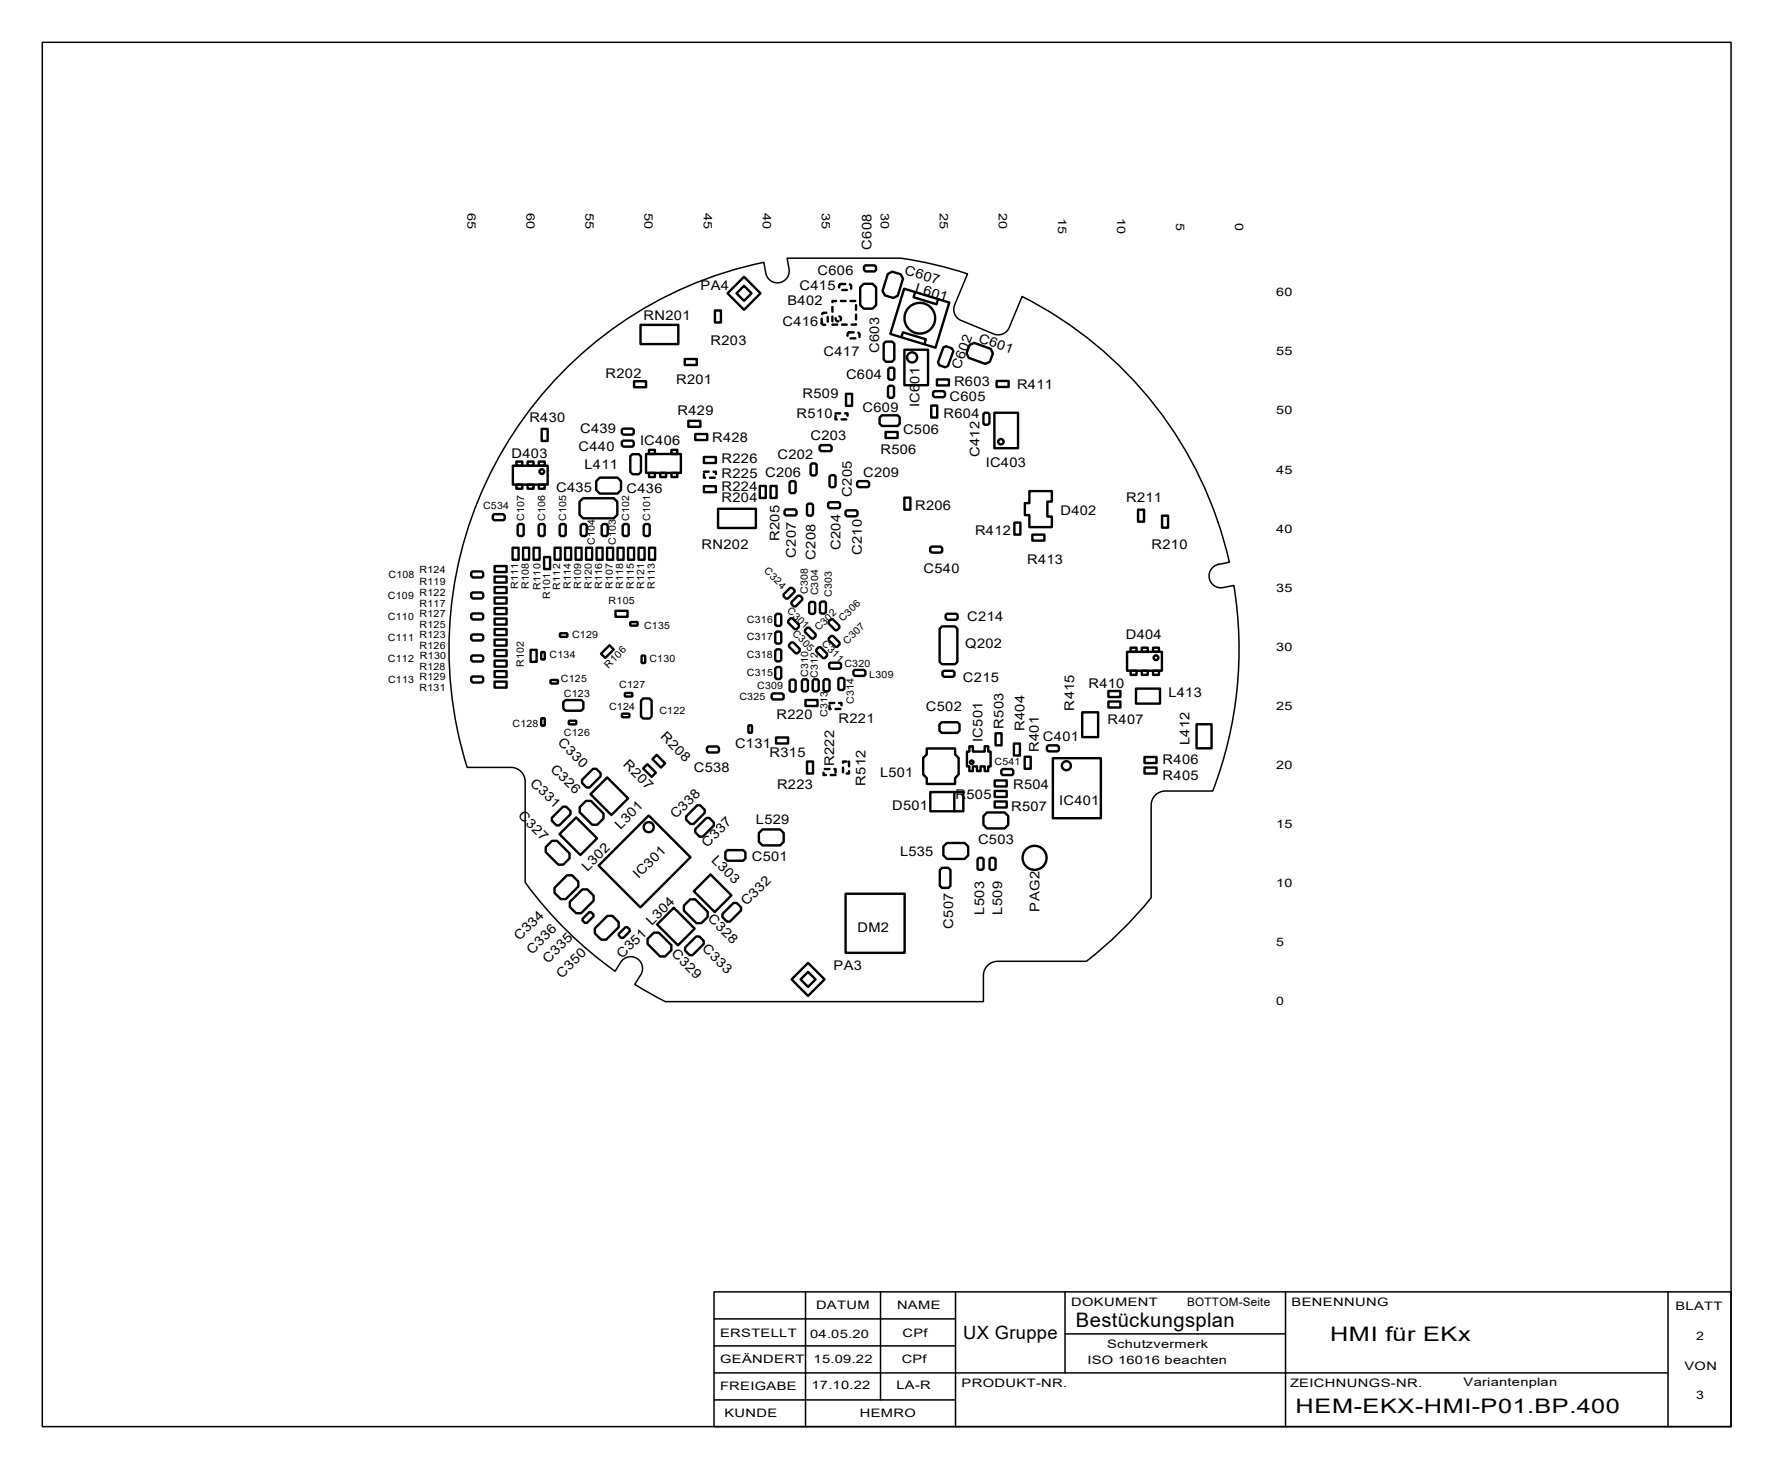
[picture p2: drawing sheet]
<svg xmlns="http://www.w3.org/2000/svg" width="150mm" height="124mm" viewBox="0 0 150 124" stroke-linecap="round" stroke-linejoin="round" font-family="sans-serif">
<g fill="none" stroke="#000" stroke-width=".13">
<path d="M3.6 3.6h143v117.1h-143zM48.5 30.6a33.3 33.3 0 0 1 16.2-8.4l.1 .9a1 1 0 0 0 1.2 .8 1 1 0 0 0 .8-1.1l-.2-.9h9.7a33.4 33.4 0 0 1 5.6 1.3l-1.1 2.6a1 1 0 0 0 .6 1.3l2.7 1.2a1 1 0 0 0 1.3-.6l1.1-2.6a33.4 33.4 0 0 1 17.6 22.5l-.9 .2a1 1 0 0 0-.8 1.1 1 1 0 0 0 1.2 .8l.9-.2a33.4 33.4 0 0 1-1.8 17.4h-4a1.2 1.2 0 0 0-1.2 1.2v7.9a33.4 33.4 0 0 1-5.5 5.4h-7.5a1.2 1.2 0 0 0-1.2 1.2v2.2h-27l-2.6-1.5 .6-.8a1 1 0 0 0-.4-1.4 1 1 0 0 0-1.3 .3l-.5 .8a33.4 33.4 0 0 1-7.6-7.5v-8.6a1.2 1.2 0 0 0-1.2-1.2h-3.7a33.4 33.4 0 0 1 8.9-34.3zM60.5 109.3h86.1v11.4h-86.1zM60.5 116.2h80.7M60.5 118.5h20.4M60.5 113.9h20.4M60.5 111.6h20.4M68.2 109.3v11.4M74.5 109.3v9.2M80.9 109.3v11.4M90.2 112.9h18.6M90.2 109.3v6.9"/>
<path d="M108.8 109.3v11.4M141.2 109.3v11.4"/>
</g>
<g fill="none" stroke="#000" stroke-width=".2">
<path d="M43.4 39.4h3v1.6h-3zM43.7 39.1h.5v.3h-.5zM44.7 39.1h.5v.3h-.5zM45.6 39.1h.5v.3h-.5zM45.9 36.3h.5v1h-.5zM52.6 36.4l.1-.1h.8l.2 .1v.3l-.2 .1h-.7l-.2-.1zM52.6 37.4l.1-.1h.8l.2 .1v.3l-.2 .1h-.7l-.2-.1zM53.5 38.4h.6l.2 .2v1.3l-.2 .2h-.5l-.2-.2v-1.3zM53.7 32.3h1v.5h-1zM54.2 27.5h3.2v1.6h-3.2zM54.7 38.4h2.9v1.6h-2.9zM54.9 38.1h.5v.3h-.5z"/>
<path d="M56.8 38.1h.5v.3h-.5zM58 30.4h1v.5h-1zM58.3 35.6h1v.5h-1zM58.9 36.7h1v.5h-1zM59.6 38.7h1v.5h-1zM60.5 26.3h.5v1h-.5zM61.6 24.8l1.4-1.4 1.4 1.4-1.4 1.4zM62.4 24.8l.6-.6 .6 .6-.6 .7zM68.7 39.2h.3l.1 .1v.8l-.1 .1h-.3l-.1-.1v-.8zM69.5 37.7h.8l.1 .1v.3l-.1 .1h-.8l-.1-.1v-.3zM71.6 33.3h.5v1h-.5zM72.8 24.3l.3-.3h.8l.3 .3v1.5l-.3 .3h-.8l-.3-.3z"/>
<path d="M73.3 22.5h.8l.1 .1v.3l-.1 .1h-.8l-.1-.2v-.2zM74.5 35.3l.2-.2h1.3l.2 .2v.6l-.2 .1h-1.3l-.2-.1zM74.8 29.1l.2-.2h.5l.2 .2v1.3l-.2 .2h-.5l-.2-.2zM75 36.6h1v.5h-1zM75.2 23.2l.3-.2 .8 .2 .2 .4-.5 1.4-.4 .2-.7-.2-.2-.4zM75.2 32.8l.1-.2h.3l.1 .2v.7l-.1 .2h-.3l-.1-.1zM75.3 31.1h.3l.1 .1v.8l-.1 .1h-.3l-.1-.1v-.8zM76.3 28.5l.1-.4 2 .6-.1 .4M76.5 24.4l3.9 1.2-1.2 3.8-3.8-1.1zM76.6 29.6h2v3h-2zM77.5 24.7l-.1 .5 1.9 .6 .1-.5M78.8 34.3h.6v1h-.6z"/>
<path d="M79 33.2l.1-.1h.8l.1 .1v.3l-.1 .1h-.8l-.1-.1zM79.3 32.1h1v.5h-1zM79.9 29.4l.2-.1 .5 .2 .1 .2-.4 1.3-.3 .1-.5-.2-.1-.2zM82.1 29.2l.4-.2 1.4 .5 .2 .4-.3 .7-.4 .2-1.4-.5-.2-.4zM83.3 35l.1-.1h.3l.1 .1v.8l-.2 .1h-.2l-.1-.1zM84.2 34.9h2v3h-2zM84.4 32.2h1v.5h-1zM39.9 53.8l.1-.1h.8l.1 .1v.3l-.1 .1h-.8l-.1-.1zM39.9 57.4l.1-.1h.8l.1 .1v.2l-.1 .2h-.8l-.1-.2zM39.9 55.6l.1-.1h.8l.1 .1v.3l-.1 .1h-.8l-.1-.1zM39.9 50.2l.1-.1h.8l.1 .2v.2l-.1 .1h-.8l-.1-.1zM40 51.9h.8l.1 .1v.3l-.1 .1h-.8l-.1-.1v-.3z"/>
<path d="M40 48.4h.8l.1 .1v.3l-.1 .1h-.8l-.1-.2v-.2zM41.8 43.5h.8l.1 .1v.3l-.1 .1h-.8l-.1-.1v-.3zM41.9 48.8h1v.5h-1zM41.9 55h1v.5h-1zM41.9 49.7h1v.5h-1zM41.9 55.9h1v.5h-1zM41.9 47.9h1v.5h-1zM41.9 56.8h1v.5h-1zM41.9 50.6h1v.5h-1zM41.9 51.5h1v.5h-1zM41.9 54.1h1v.5h-1zM41.9 53.2h1v.5h-1z"/>
<path d="M41.9 52.3h1v.6h-1zM41.9 57.7h1v.5h-1zM43.4 46.4h.5v1h-.5zM43.7 41h.5v.4h-.5zM43.8 44.5l.2-.2h.2l.1 .1v.9l-.1 .1h-.3l-.1-.1zM44.3 46.4h.5v1h-.5zM44.7 41h.5v.4h-.5zM44.9 55h.5v1h-.5zM45.2 46.4h.5v1h-.5zM45.6 44.5l.1-.2h.3l.1 .1v.9l-.1 .1h-.3l-.1-.1zM45.6 41h.5v.4h-.5zM45.9 55.2h.2v.6h-.3z"/>
<path d="M46.1 47.1h.5v1.1h-.5zM46.6 57.6l.6-.1v.3h-.5zM47 46.4h.5v1h-.5zM47.4 44.5l.1-.2h.3l.1 .1v.9l-.1 .1h-.3l-.1-.1zM47.5 53.6h.5v.2l-.5 .1zM47.7 59.4l.2-.2h1.3l.2 .2v.6l-.2 .1h-1.3l-.2-.1zM47.8 46.4h.6v1h-.6zM48.7 46.4h.5v1h-.5zM49.2 44.5l.1-.2h.3l.1 .1v.9l-.1 .1h-.3l-.1-.1zM49.4 42.2h2.6l.3 .3v1.1l-.3 .3h-2.6l-.3-.3v-1.1zM49.6 46.4h.5v1h-.5zM50.5 40.7l.3-.3h1.5l.3 .3v.8l-.3 .3h-1.5l-.3-.3z"/>
<path d="M50.5 46.4h.5v1h-.5zM50.9 55.3l.7-.7 .4 .4-.8 .7zM50.9 44.5l.2-.2h.2l.2 .1v.9l-.2 .1h-.2l-.2-.1zM51.4 46.4h.5v1h-.5zM52.1 51.7h1v.5h-1zM52.3 46.4h.5v1h-.5zM52.7 44.5l.1-.2h.3l.1 .1v.9l-.1 .1h-.3l-.1-.1zM52.9 58.7l.6-.1v.3h-.5zM53.2 46.4h.5v1h-.5zM53.4 52.7l.5-.1 .1 .3h-.6zM54.1 46.4h.5v1h-.5zM54.4 55.5h.2v.6h-.3z"/>
<path d="M54.5 59.1h.5l.2 .2v1.3l-.2 .2h-.5l-.2-.2v-1.3zM54.5 44.5l.1-.2h.3l.1 .1v.9l-.1 .1h-.3l-.1-.1zM54.9 40h.5v.4h-.5zM55 46.4h.5v1h-.5zM55.9 40h.5v.4h-.5zM56.8 40h.5v.4h-.5zM59.6 41.1h1v.6h-1zM60.8 43.1h3.2v1.6h-3.2zM64.3 41.1h.5v1h-.5zM65.2 41.1h.5v1h-.5zM65.3 58.8l.1-.1h.8l.1 .1v.3l-.1 .1h-.8l-.1-.1zM65.6 53.6l.2-.1h.2l.1 .1v.8l-.1 .1h-.2l-.2-.1z"/>
<path d="M65.6 55.1l.2-.1h.2l.1 .1v.8l-.1 .1h-.2l-.2-.1zM65.6 56.6l.2-.2h.2l.1 .2v.8l-.1 .1h-.2l-.2-.1zM65.6 52.1l.2-.1h.2l.1 .1v.8l-.1 .1h-.2l-.2-.1zM66.3 50.3l.6-.5h.2l.2 .1v.2l-.6 .6h-.2l-.2-.2zM66.5 43.1h.8l.1 .1v.3l-.1 .1h-.8l-.1-.1v-.3zM66.7 52.5l.2-.2h.2l.5 .6v.1l-.2 .2h-.1l-.6-.5zM66.9 57.6l.1-.1h.2l.2 .1v.8l-.2 .1h-.2l-.1-.1zM67 40.7h.3l.1 .1v.8l-.2 .1h-.2l-.1-.1v-.8zM67 54.4h.2l.5 .5v.2l-.2 .2h-.1l-.6-.6v-.1zM67.6 50.4h.1l.2 .2v.2l-.5 .5h-.2l-.2-.2v-.1zM67.9 57.6l.1-.1h.3l.1 .1v.8l-.1 .1h-.3l-.1-.1zM68.1 53.3l.2-.2h.2l.6 .6v.1l-.2 .2h-.2l-.6-.5z"/>
<path d="M68.2 59.2h1v.5h-1zM68.4 42.6h.3l.1 .1v.8l-.1 .1h-.3l-.1-.1v-.8zM68.5 51.1l.1-.2h.3l.1 .1v.8l-.1 .2h-.3l-.1-.2zM68.8 57.6l.1-.1h.3l.1 .1v.8l-.1 .1h-.3l-.1-.1zM69.3 54.8h.2l.5 .5v.2l-.2 .2h-.1l-.6-.6v-.1zM69.5 50.9h.3l.1 .1v.8l-.1 .1h-.3l-.1-.1v-.8zM69.7 57.6l.1-.1h.3l.1 .1v.8l-.1 .1h-.3l-.1-.1zM70.2 52.6l.2-.2h.1l.6 .6v.1l-.2 .2h-.2l-.5-.5zM70.2 54l.2-.2h.1l.6 .6v.1l-.2 .2h-.2l-.5-.5zM70.2 42.5h.8l.1 .1v.3l-.1 .1h-.8l-.1-.1v-.3zM70.3 56.1h.8l.1 .1v.3l-.1 .1h-.8l-.1-.1v-.3zM70.4 40.2h.2l.1 .1v.8l-.1 .1h-.3l-.1-.1v-.8z"/>
<path d="M71.1 57.4h.3l.1 .1v.8l-.1 .1h-.3l-.1-.1v-.8zM71.6 43.3l.1-.1h.8l.1 .1v.3l-.1 .1h-.8l-.1-.1zM72.3 56.8l.1-.1h.8l.1 .1v.3l-.1 .1h-.8l-.1-.1zM72.7 40.7h.8l.1 .1v.3l-.1 .1h-.8l-.1-.1v-.3zM76.6 42.1h.5v1h-.5zM78.8 46.4l.1-.1h.7l.2 .1v.3l-.1 .1h-.8l-.1-.1zM79.6 53.2l.2-.2h1.1l.2 .2v2.8l-.2 .2h-1.1l-.2-.2zM79.8 56.9l.1-.1h.8l.1 .1v.3l-.1 .1h-.8l-.1-.2zM80.1 52l.1-.1h.8l.1 .2v.2l-.1 .1h-.8l-.1-.1zM85.9 44.2h.5v1h-.5zM87.2 41.6h1.9v.9h-.4v1.2h.4v.9h-1.9v-1h-.4v-1h.4zM87.4 45.2h1v.6h-1z"/>
<path d="M93.8 59.4h1.1v.5h-1.1zM93.8 58.5h1.1v.5h-1.1zM95.4 55.2h3v1.6h-3zM95.7 56.8h.5v.3h-.5zM95.7 54.8h.5v.4h-.5zM96.2 58.3h2v1.2h-2zM96.4 43.1h.5v1h-.5zM96.7 54.8h.5v.4h-.5zM96.7 56.8h.5v.3h-.5zM97.6 56.8h.5v.3h-.5zM97.6 54.8h.5v.4h-.5zM98.4 43.6h.5v1.1h-.5z"/>
<path d="M45.8 60.8h.3v.6h-.3zM46.2 71.7l.5-.5h.5l1 1v.4l-.5 .6h-.4l-1.1-1.1zM46.7 69.2l1-.9h.2l.4 .3v.3l-.9 1h-.3l-.4-.4zM46.9 75.1l1.1-1h.4l.6 .5v.4l-1.1 1.1h-.4l-.6-.5zM47.4 70.6l1.4-1.4 1.8 1.7-1.5 1.5zM48.2 61h.5l.1 .2-.6 .1zM48.2 76.3l1.1-1h.4l.6 .5v.4l-1.1 1.1h-.4l-.6-.5zM49.3 66l.9-.9h.3l.4 .3v.3l-1 .9h-.2l-.4-.3zM49.3 77.8l.6-.6h.1l.2 .2v.2l-.5 .5h-.2l-.2-.2zM49.6 67.8h.4l1.1 1v.5l-.5 .5h-.5l-1-1.1v-.4zM50 67.2l1.4-1.4 1.8 1.8-1.4 1.4zM50.4 78.6l1-1.1h.5l.5 .5v.5l-1.1 1h-.4l-.5-.5z"/>
<path d="M50.7 73.3l4.2-4.3 3.6 3.5-4.3 4.3zM52.4 79l.6-.5h.1l.2 .2v.1l-.5 .6h-.2l-.2-.2zM52.7 60.4h.5l.1 .2-.6 .1zM54.5 65l.3-.3 .7 .7-.3 .3zM55.2 64.2l.4-.3 .7 .7-.3 .4zM55.4 78.9h.4l1 1.1v.4l-.5 .5h-.4l-1.1-1v-.4zM57 76.8l1.8 1.8-1.4 1.4-1.8-1.8zM58.1 69.1l.9-1h.3l.4 .4v.3l-1 .9h-.2l-.4-.3zM58.4 76.1h.5l1 1.1v.4l-.5 .5h-.4l-1.1-1v-.5zM58.7 75.4l1.5-1.4 1.7 1.8-1.4 1.4zM58.9 70.2l.9-1h.3l.3 .4v.3l-.9 .9h-.3l-.3-.4zM60 63.2h.7l.2 .1v.3l-.1 .1h-.8l-.1-.1v-.3z"/>
<path d="M61.2 77.4l.9-1h.3l.3 .4v.3l-.9 .9h-.2l-.4-.4zM61.6 71.9h1.3l.2 .2v.6l-.2 .1h-1.3l-.2-.1v-.6zM63.4 61.4h.3l-.1 .6h-.2zM64.3 70.5l.3-.3h1.5l.3 .3v.7l-.3 .3h-1.5l-.3-.3zM65.7 62.4h1v.5h-1zM68.3 64.4h.5v1.1h-.5zM71.6 75.6h5v5h-5zM78.5 63.3h2.4v.5l.3 .3v1.4l-.3 .3v.5h-2.4v-.5l-.3-.3v-1.4l.3-.3zM78.8 67h2.8v1.7h-2.8zM79.7 61.1h1.4l.1 .2v.5l-.1 .2h-1.4l-.2-.2v-.5zM79.8 73.4h.5l.2 .2v1.4l-.2 .1h-.5l-.2-.1v-1.4zM79.9 71.6l.3-.3h1.5l.3 .3v.8l-.3 .3h-1.5l-.3-.3z"/>
<path d="M80.8 67v1.7M82.1 63.2h.3v.4h1v-.4h.3v.4h.2v1.3h-.2v.4h-.3v-.4h-.4v.4h-.3v-.4h-.3v.4h-.3v-.4h-.2v-1.3h.2zM82.9 72.6h.3l.1 .1v.8l-.2 .1h-.2l-.1-.1v-.8zM83.3 69.1l.3-.3h1.5l.3 .3v.7l-.3 .3h-1.5l-.3-.3zM83.8 72.7l.1-.1h.3l.1 .1v.8l-.1 .1h-.3l-.1-.1zM84.2 66.9h1v.5h-1zM84.2 66h1v.6h-1zM84.2 67.8h1v.5h-1zM84.3 62.1h.5v1h-.5zM84.8 65.2l.1-.1h.8l.1 .1v.3l-.1 .1h-.8l-.1-.1zM85.8 62.9h.6v1h-.6zM86.8 64h.5v1.1h-.5z"/>
<path d="M88.6 63.2l.2-.1h.7l.2 .1v.3l-.1 .1h-.8l-.2-.1zM89.1 64.2h4.1v5h-4.1zM91.6 60.3h1.4v2.1h-1.4zM96.9 64.1h1v.5h-1zM96.9 65h1v.5h-1zM101.3 61.3h1.3v2h-1.3zM58 80.2l.9-.9h.3l.4 .3v.3l-1 .9h-.2l-.4-.4zM67 82.9l1.4-1.4 1.4 1.4-1.4 1.4zM67.8 82.9l.6-.7 .7 .7-.7 .6z"/>
<circle cx="45.9" cy="39.9" r=".2"/>
<circle cx="77.2" cy="30.2" r=".43"/>
<circle cx="77.9" cy="26.9" r="1.3"/>
<circle cx="84.7" cy="37.4" r=".23"/>
<circle cx="97.9" cy="55.7" r=".2"/>
<circle cx="54.9" cy="70" r=".43"/>
<circle cx="82.3" cy="64.5" r=".15"/>
<circle cx="87.6" cy="72.6" r="1.02"/>
<circle cx="90.3" cy="64.8" r=".38"/>
</g>
<g fill="none" stroke="#000" stroke-width=".2" stroke-dasharray=".4 .4">
<path d="M59.6 39.9h1v.5h-1zM69.7 26.5h.3l.1 .1v.8l-.1 .1h-.3l-.1-.1v-.8zM70.5 25.5h2v2h-2zM70.7 35h1.1v.5h-1.1zM71.2 24h.7l.2 .2v.2l-.1 .1h-.8l-.2-.1v-.3zM71.8 28.2l.1-.1h.7l.2 .2v.2l-.1 .1h-.8l-.1-.1zM70.2 59.5h1v.5h-1zM69.7 65.1h1v.5h-1zM71.4 64.4h.5v1.1h-.5z"/>
<circle cx="71" cy="27" r=".23"/>
</g>
<g font-size="1.7">
<text x="91.1" y="112.3">Bestückungsplan</text>
<text x="112.6" y="113.5">HMI für EKx</text>
<text x="109.7" y="119.6">HEM-EKX-HMI-P01.BP.400</text>
</g>
<text font-size="1.6" x="81.5" y="113.3">UX Gruppe</text>
<g font-size="1.1">
<text x="69.2" y="23.3">C606</text>
<text x="73.8" y="21.1" transform="rotate(-90 73.8 21.1)">C608</text>
<text x="76.5" y="23.2" transform="rotate(17 76.5 23.2)">C607</text>
<text x="54.5" y="27.1">RN201</text>
<text x="59.3" y="24.6">PA4</text>
<text x="60.2" y="29.2">R203</text>
<text x="66.2" y="27.6">C416</text>
<text x="66.7" y="25.8">B402</text>
<text x="67.7" y="24.6">C415</text>
<text x="74.4" y="29.9" transform="rotate(-90 74.4 29.9)">C603</text>
<text x="77.4" y="24.7" transform="rotate(17 77.4 24.7)">L601</text>
<text x="82.8" y="28.9" transform="rotate(20 82.8 28.9)">C601</text>
<text x="44.8" y="35.7">R430</text>
<text x="51.3" y="32">R202</text>
<text x="57.2" y="32.5">R201</text>
<text x="57.4" y="35.1">R429</text>
<text x="67.4" y="35.4">R510</text>
<text x="67.9" y="33.7">R509</text>
<text x="69.7" y="30.2">C417</text>
<text x="71.6" y="32.1">C604</text>
<text x="73" y="34.9">C609</text>
<text x="77.9" y="34.5" transform="rotate(-90 77.9 34.5)">IC601</text>
<text x="79.9" y="35.4">R604</text>
<text x="80.4" y="34">C605</text>
<text x="80.8" y="32.7">R603</text>
<text x="81.3" y="31.3" transform="rotate(-70 81.3 31.3)">C602</text>
<text x="86.1" y="33">R411</text>
<text x="43.3" y="38.8">D403</text>
<text x="47.1" y="41.6">C435</text>
<text x="49" y="38.2">C440</text>
<text x="49.1" y="36.7">C439</text>
<text x="49.5" y="39.7">L411</text>
<text x="53" y="41.7">C436</text>
<text x="54.2" y="37.7">IC406</text>
<text x="60.3" y="37.4">R428</text>
<text x="61.1" y="40.4">R225 C206</text>
<text x="61.1" y="41.6">R224</text>
<text x="61.1" y="39.2">R226</text>
<text x="65.8" y="38.8">C202</text>
<text x="68.6" y="37.2">C203</text>
<text x="73.1" y="40.3">C209</text>
<text x="74.6" y="38.4">R506</text>
<text x="76.5" y="36.8">C506</text>
<text x="82.9" y="38.7" transform="rotate(-90 82.9 38.7)">C412</text>
<text x="83.5" y="39.5">IC403</text>
<text x="59.4" y="46.4">RN202</text>
<text x="61.1" y="42.5">R204</text>
<text x="66" y="45.8" transform="rotate(-90 66 45.8)">R205</text>
<text x="67.4" y="47.2" transform="rotate(-90 67.4 47.2)">C207</text>
<text x="69.1" y="47.4" transform="rotate(-90 69.1 47.4)">C208</text>
<text x="71.2" y="46.6" transform="rotate(-90 71.2 46.6)">C204</text>
<text x="72.1" y="42.1" transform="rotate(-90 72.1 42.1)">C205</text>
<text x="73" y="47" transform="rotate(-90 73 47)">C210</text>
<text x="77.5" y="43.1">R206</text>
<text x="82.6" y="45.3">R412</text>
<text x="87" y="47.7">R413</text>
<text x="89.8" y="43.6">D402</text>
<text x="95.3" y="42.5">R211</text>
<text x="97.5" y="46.4">R210</text>
<text x="78.2" y="48.5">C540</text>
<text x="81.9" y="52.5">C214</text>
<text x="81.5" y="57.7">C215</text>
<text x="81.7" y="54.8">Q202</text>
<text x="92.2" y="58.2">R410</text>
<text x="95.3" y="54.1">D404</text>
<text x="98.9" y="59">L413</text>
<text x="46.5" y="65.1" transform="rotate(45 46.5 65.1)">C326</text>
<text x="47.2" y="62.9" transform="rotate(45 47.2 62.9)">C330</text>
<text x="52.7" y="64.8" transform="rotate(45 52.7 64.8)">R207</text>
<text x="55.9" y="62.4" transform="rotate(45 55.9 62.4)">R208</text>
<text x="58.7" y="65.4">C538</text>
<text x="62.2" y="63.3">C131</text>
<text x="65.2" y="64.1">R315</text>
<text x="65.7" y="60.8">R220</text>
<text x="70.6" y="64.8" transform="rotate(-90 70.6 64.8)">R222</text>
<text x="71" y="61.1">R221</text>
<text x="74.5" y="65.7">L501</text>
<text x="78.4" y="60.1">C502</text>
<text x="83.2" y="62.8" transform="rotate(-90 83.2 62.8)">IC501</text>
<text x="85" y="61.7" transform="rotate(-90 85 61.7)">R503</text>
<text x="86.7" y="61.9" transform="rotate(-90 86.7 61.9)">R404</text>
<text x="87.9" y="63.7" transform="rotate(-90 87.9 63.7)">R401</text>
<text x="88.3" y="62.7">C401</text>
<text x="90.9" y="60.1" transform="rotate(-90 90.9 60.1)">R415</text>
<text x="93.8" y="61.3">R407</text>
<text x="98.4" y="64.7">R406</text>
<text x="100.7" y="63" transform="rotate(-90 100.7 63)">L412</text>
<text x="43.8" y="69.1" transform="rotate(45 43.8 69.1)">C327</text>
<text x="44.8" y="66.3" transform="rotate(45 44.8 66.3)">C331</text>
<text x="52.5" y="70.2" transform="rotate(-45 52.5 70.2)">L301</text>
<text x="57.2" y="69.3" transform="rotate(-45 57.2 69.3)">C338</text>
<text x="59.9" y="71.8" transform="rotate(-45 59.9 71.8)">C337</text>
<text x="64" y="69.7">L529</text>
<text x="65.8" y="66.7">R223</text>
<text x="73.3" y="66.5" transform="rotate(-90 73.3 66.5)">R512</text>
<text x="75.5" y="68.5">D501</text>
<text x="80.9" y="67.6">R505</text>
<text x="82.8" y="71.4">C503</text>
<text x="85.6" y="68.6">R507</text>
<text x="85.8" y="66.8">R504</text>
<text x="89.7" y="68.2">IC401</text>
<text x="98.4" y="66">R405</text>
<text x="49.7" y="73.8" transform="rotate(-45 49.7 73.8)">L302</text>
<text x="54.1" y="74.4" transform="rotate(-45 54.1 74.4)">IC301</text>
<text x="59.9" y="77.8" transform="rotate(45 59.9 77.8)">C328</text>
<text x="60.2" y="72.9" transform="rotate(45 60.2 72.9)">L303</text>
<text x="63.2" y="76.7" transform="rotate(-45 63.2 76.7)">C332</text>
<text x="63.6" y="72.9">C501</text>
<text x="76.2" y="72.4">L535</text>
<text x="83.3" y="77.4" transform="rotate(-90 83.3 77.4)">L503</text>
<text x="84.8" y="77.4" transform="rotate(-90 84.8 77.4)">L509</text>
<text x="88" y="77.1" transform="rotate(-90 88 77.1)">PAG2</text>
<text x="44" y="79.7" transform="rotate(-45 44 79.7)">C334</text>
<text x="45.1" y="80.8" transform="rotate(-45 45.1 80.8)">C336</text>
<text x="46.4" y="81.6" transform="rotate(-45 46.4 81.6)">C335</text>
<text x="47.6" y="82.8" transform="rotate(-45 47.6 82.8)">C350</text>
<text x="52.7" y="81.2" transform="rotate(-45 52.7 81.2)">C351</text>
<text x="55.2" y="78.4" transform="rotate(-45 55.2 78.4)">L304</text>
<text x="56.8" y="80.7" transform="rotate(45 56.8 80.7)">C329</text>
<text x="59.4" y="80.3" transform="rotate(45 59.4 80.3)">C333</text>
<text x="70.6" y="82.1">PA3</text>
<text x="72.6" y="78.9">DM2</text>
<text x="80.7" y="78.6" transform="rotate(-90 80.7 78.6)">C507</text>
</g>
<g font-size="1">
<text x="39.6" y="18" transform="rotate(90 39.6 18)">65</text>
<text x="44.6" y="18" transform="rotate(90 44.6 18)">60</text>
<text x="49.6" y="18" transform="rotate(90 49.6 18)">55</text>
<text x="54.6" y="18" transform="rotate(90 54.6 18)">50</text>
<text x="59.6" y="18" transform="rotate(90 59.6 18)">45</text>
<text x="64.6" y="18" transform="rotate(90 64.6 18)">40</text>
<text x="69.6" y="18" transform="rotate(90 69.6 18)">35</text>
<text x="74.6" y="18" transform="rotate(90 74.6 18)">30</text>
<text x="79.6" y="18" transform="rotate(90 79.6 18)">25</text>
<text x="84.6" y="18" transform="rotate(90 84.6 18)">20</text>
<text x="89.6" y="18.4" transform="rotate(90 89.6 18.4)">15</text>
<text x="94.6" y="18.4" transform="rotate(90 94.6 18.4)">10</text>
<text x="99.6" y="18.9" transform="rotate(90 99.6 18.9)">5</text>
<text x="104.6" y="18.9" transform="rotate(90 104.6 18.9)">0</text>
<text x="108" y="25.1">60</text>
<text x="108" y="30.1">55</text>
<text x="108" y="35.1">50</text>
<text x="108" y="40.1">45</text>
<text x="108" y="45.1">40</text>
<text x="108" y="50.1">35</text>
<text x="108" y="55.1">30</text>
<text x="108" y="60.1">25</text>
<text x="108" y="65.1">20</text>
<text x="108" y="70.1">15</text>
<text x="108" y="75.1">10</text>
<text x="108" y="80.1">5</text>
<text x="108" y="85.1">0</text>
<text x="61" y="113.2">ERSTELLT</text>
<text x="68.6" y="113.2">04.05.20</text>
<text x="69.1" y="110.8">DATUM</text>
<text x="75.9" y="110.8">NAME</text>
<text x="76.4" y="113.1">CPf</text>
<text x="90.7" y="110.5">DOKUMENT</text>
<text x="100.5" y="110.5">BOTTOM-Seite</text>
<text x="109.3" y="110.5">BENENNUNG</text>
<text x="141.9" y="110.9">BLATT</text>
<text x="143.6" y="113.4">2</text>
<text x="61" y="117.6">FREIGABE</text>
<text x="61" y="115.3">GEÄNDERT</text>
<text x="61.3" y="119.9">KUNDE</text>
<text x="68.7" y="117.6">17.10.22</text>
<text x="68.9" y="115.4">15.09.22</text>
<text x="72.8" y="120">HEMRO</text>
<text x="75.9" y="117.6">LA-R</text>
<text x="76.3" y="115.4">CPf</text>
<text x="81.4" y="117.4">PRODUKT-NR.</text>
<text x="92.1" y="115.5">ISO 16016 beachten</text>
<text x="93.7" y="114.1">Schutzvermerk</text>
<text x="109.2" y="117.4">ZEICHNUNGS-NR.</text>
<text x="123.9" y="117.3">Variantenplan</text>
<text x="142.6" y="116">VON</text>
<text x="143.6" y="118.4">3</text>
</g>
<g font-size=".8">
<text x="40.9" y="43">C534</text>
<text x="44.4" y="44.1" transform="rotate(-90 44.4 44.1)">C107</text>
<text x="46.2" y="44.1" transform="rotate(-90 46.2 44.1)">C106</text>
<text x="47.9" y="44.1" transform="rotate(-90 47.9 44.1)">C105</text>
<text x="50.4" y="46.2" transform="rotate(-90 50.4 46.2)">C104</text>
<text x="52.1" y="46.2" transform="rotate(-90 52.1 46.2)">C103</text>
<text x="53.3" y="44.1" transform="rotate(-90 53.3 44.1)">C102</text>
<text x="55.1" y="44.1" transform="rotate(-90 55.1 44.1)">C101</text>
<text x="32.8" y="52.5">C110</text>
<text x="32.8" y="50.7">C109</text>
<text x="32.9" y="48.9">C108</text>
<text x="35.5" y="49.5">R119</text>
<text x="35.5" y="50.4">R122</text>
<text x="35.5" y="48.5">R124</text>
<text x="35.5" y="51.3">R117</text>
<text x="35.5" y="52.2">R127</text>
<text x="35.5" y="54">R123</text>
<text x="35.5" y="53.1">R125</text>
<text x="43.9" y="49.8" transform="rotate(-90 43.9 49.8)">R111</text>
<text x="44.8" y="49.8" transform="rotate(-90 44.8 49.8)">R108</text>
<text x="45.8" y="49.9" transform="rotate(-90 45.8 49.9)">R110</text>
<text x="46.6" y="50.7" transform="rotate(-90 46.6 50.7)">R101</text>
<text x="47.4" y="49.9" transform="rotate(-90 47.4 49.9)">R112</text>
<text x="48.3" y="49.8" transform="rotate(-90 48.3 49.8)">R114</text>
<text x="49.2" y="49.8" transform="rotate(-90 49.2 49.8)">R109</text>
<text x="50.1" y="49.8" transform="rotate(-90 50.1 49.8)">R120</text>
<text x="51" y="49.8" transform="rotate(-90 51 49.8)">R116</text>
<text x="51.5" y="51.1">R105</text>
<text x="51.9" y="49.8" transform="rotate(-90 51.9 49.8)">R107</text>
<text x="52.8" y="49.8" transform="rotate(-90 52.8 49.8)">R118</text>
<text x="53.7" y="49.8" transform="rotate(-90 53.7 49.8)">R115</text>
<text x="54.5" y="53.2">C135</text>
<text x="54.6" y="49.8" transform="rotate(-90 54.6 49.8)">R121</text>
<text x="55.4" y="49.8" transform="rotate(-90 55.4 49.8)">R113</text>
<text x="63.2" y="52.7">C316</text>
<text x="64.6" y="48.4" transform="rotate(45 64.6 48.4)">C324</text>
<text x="66.6" y="51.7" transform="rotate(45 66.6 51.7)">C301</text>
<text x="67" y="53.6" transform="rotate(45 67 53.6)">C305</text>
<text x="68.4" y="50.3" transform="rotate(-90 68.4 50.3)">C308</text>
<text x="69.3" y="50.4" transform="rotate(-90 69.3 50.4)">C304</text>
<text x="69.3" y="53.4" transform="rotate(-45 69.3 53.4)">C302</text>
<text x="70.4" y="50.5" transform="rotate(-90 70.4 50.5)">C303</text>
<text x="71.4" y="52.7" transform="rotate(-45 71.4 52.7)">C306</text>
<text x="32.8" y="54.3">C111</text>
<text x="32.8" y="56.1">C112</text>
<text x="32.9" y="57.8">C113</text>
<text x="35.5" y="56.7">R128</text>
<text x="35.5" y="57.6">R129</text>
<text x="35.5" y="54.9">R126</text>
<text x="35.5" y="58.4">R131</text>
<text x="35.6" y="55.8">R130</text>
<text x="44.4" y="56.5" transform="rotate(-90 44.4 56.5)">R102</text>
<text x="46.5" y="55.7">C134</text>
<text x="47.5" y="57.7">C125</text>
<text x="47.7" y="59">C123</text>
<text x="48.4" y="54">C129</text>
<text x="51.5" y="56.6" transform="rotate(-45 51.5 56.6)">R106</text>
<text x="52.4" y="58.2">C127</text>
<text x="55" y="56">C130</text>
<text x="62.6" y="59.2">C325</text>
<text x="63.2" y="54.2">C317</text>
<text x="63.2" y="55.7">C318</text>
<text x="63.2" y="57.2">C315</text>
<text x="64.1" y="58.3">C309</text>
<text x="68.4" y="57.3" transform="rotate(-90 68.4 57.3)">C310</text>
<text x="69.2" y="57.4" transform="rotate(-90 69.2 57.4)">C312</text>
<text x="69.5" y="54.5" transform="rotate(45 69.5 54.5)">C311</text>
<text x="71.5" y="56.4">C320</text>
<text x="71.7" y="54.6" transform="rotate(-45 71.7 54.6)">C307</text>
<text x="72.3" y="59.6" transform="rotate(-90 72.3 59.6)">C314</text>
<text x="73.6" y="57.4">L309</text>
<text x="43.4" y="61.5">C128</text>
<text x="47.7" y="62.3">C126</text>
<text x="51.6" y="60.1">C124</text>
<text x="55.8" y="60.4">C122</text>
<text x="70.1" y="60.7" transform="rotate(-90 70.1 60.7)">C313</text>
<text x="84.2" y="64.8">C541</text>
</g>
</svg>
